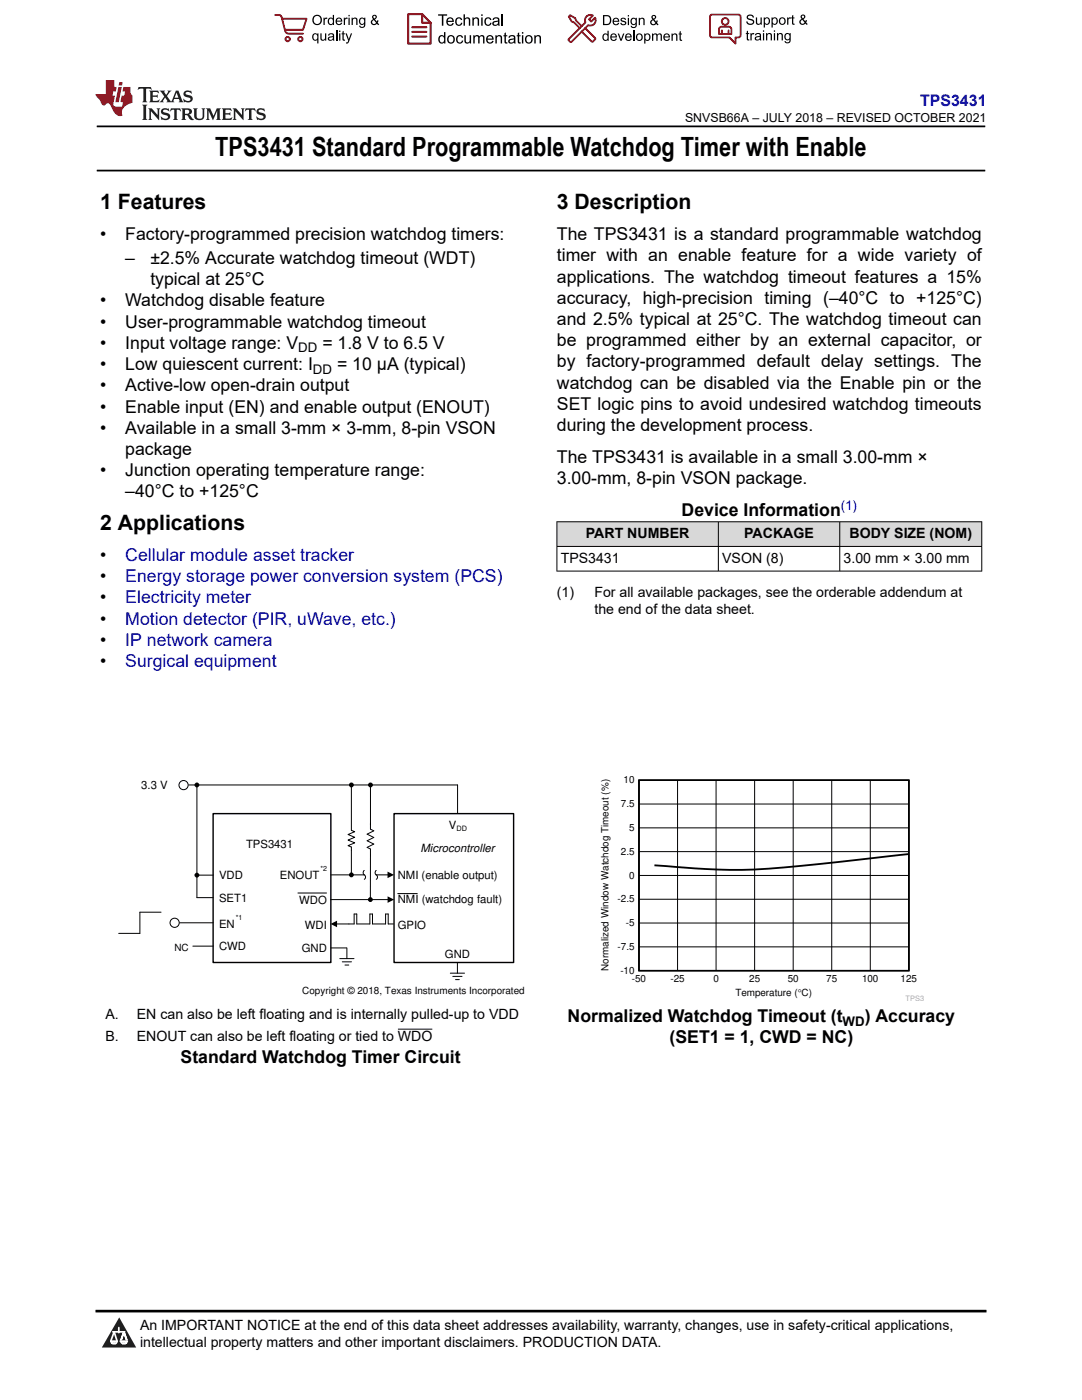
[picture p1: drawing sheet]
<svg xmlns="http://www.w3.org/2000/svg" width="216mm" height="279mm" viewBox="0 0 216 279" stroke-linecap="round" stroke-linejoin="round" font-family="sans-serif">
<path d="M19.3 25.2h177.3M19.3 34h177.3" fill="none" stroke="#000" stroke-width=".35"/>
<g fill="#d8d8d8">
<path d="M111.1 104.1h84.8v5h-84.8z" fill-rule="evenodd"/>
<path d="M111.2 104.2h32.1v4.8h-32.1z" fill-rule="evenodd"/>
<path d="M143.4 104.2h24.1v4.8h-24.1z" fill-rule="evenodd"/>
<path d="M167.6 104.2h28.2v4.8h-28.2z" fill-rule="evenodd"/>
</g>
<path d="M111.1 104.1h84.9M111.1 109.1h84.9M111.1 114h84.9M111.1 104.1v9.9M143.3 104.1v9.9M167.6 104.1v9.9M195.9 104.1v9.9" fill="none" stroke="#000" stroke-width=".2"/>
<path d="M72 174.2h2.4l.4 .3 .8 .2 .1 .4h-2.2l-.2-.4-.9-.1z" fill-rule="evenodd" fill="#fff"/>
<path d="M72.7 174.6h2.3" fill="none" stroke="#fff" stroke-width=".2"/>
<path d="M72.7 173.7a.58 .58 0 0 0 .1 1l.1 .5-.2 .3M75.1 173.7a.58 .58 0 0 0 .1 1l.1 .5-.2 .3" fill="none" stroke="#000" stroke-width=".2"/>
<path d="M42.5 162.4h23.5v29.7h-23.5z" fill-rule="evenodd" fill="#fff"/>
<path d="M42.5 162.4h23.5v29.7h-23.5z" fill="none" stroke="#000" stroke-width=".28"/>
<path d="M78.6 162.4h23.9v29.7h-23.9z" fill-rule="evenodd" fill="#fff"/>
<path d="M78.6 162.4h23.9v29.7h-23.9z" fill="none" stroke="#000" stroke-width=".28"/>
<circle cx="36.6" cy="156.7" r=".92" fill="#fff"/>
<g fill="none" stroke="#000" stroke-width=".2">
<path d="M37.7 156.7h53.6v5.7M73.9 156.7v8.8l.7 .3-1.3 .7 1.3 .6-1.3 .7 1.3 .7-1.3 .6 .6 .3v1.2M42.5 174.7h-3.2v4.4h3.2M59.4 178.2h5.8M66 179.5h11.5M79.4 178.3h3.9M32.1 182h-4.2v4.3h-4.2M35.8 184.2h6.7M38.5 188.8h4M66 189.2h3.2M67.1 184.4h2.5M67.8 191.3h2.8"/>
<path d="M68.3 192h1.8M68.8 192.6h.8M69.2 189.2v2.1M89.9 194.2h2.8M90.3 194.9h1.9M90.9 195.5h.7M91.3 192.1v2.1"/>
<circle cx="36.6" cy="156.7" r=".92"/>
</g>
<g fill="#000">
<path d="M77.3 178.9l1.3 .6-1.3 .7zM66 184.4l1.3-.7v1.3z"/>
<circle cx="73.9" cy="156.7" r=".49"/>
<circle cx="39.3" cy="174.7" r=".49"/>
</g>
<circle cx="34.8" cy="184.2" r=".92" fill="#fff"/>
<g fill="none" stroke="#000" stroke-width=".2">
<path d="M39.3 156.7v18M70.1 156.7v9l.7 .3-1.4 .5 1.4 .6-1.4 .6 1.4 .5-1.4 .6 .7 .2v5.6M66 174.6h6.7M73.9 170.6v8.9M75.1 174.6h2.4M69.6 184.4h1.1v-2h.5v2h2.6v-2h.5v2h2.6v-2h.6v2h1M79.4 205.4h6.9"/>
<circle cx="34.8" cy="184.2" r=".92"/>
</g>
<g fill="#000">
<path d="M77.3 174l1.3 .6-1.3 .6z"/>
<circle cx="39.3" cy="156.7" r=".49"/>
<circle cx="70.1" cy="156.7" r=".49"/>
<circle cx="70.1" cy="174.6" r=".49"/>
<circle cx="73.9" cy="179.5" r=".49"/>
</g>
<path d="M119.5 154.9h64.9v44.9h-64.9z" fill-rule="evenodd" fill="#fff"/>
<path d="M127.5 155.7h53.8v38h-53.8z" fill="none" stroke="#000" stroke-width=".29"/>
<g fill="none" stroke="#000" stroke-width=".2">
<path d="M135.2 155.7v38M142.9 155.7v38M150.6 155.7v38M158.3 155.7v38M166 155.7v38M173.7 155.7v38M181.3 155.7v38M181.4 155.7h-53.9v38h53.9M127.5 179.5h53.9M127.5 174.7h53.9M127.5 170h53.9M127.5 165.2h53.9"/>
<path d="M127.5 160.5h53.9M127.5 189h53.9M127.5 184.2h53.9"/>
</g>
<path d="M181.2 170.5l-4.2 .4a402.8 402.8 0 0 1-28.9 2.7 199.3 199.3 0 0 1-17.5-.9" fill="none" stroke="#000" stroke-width=".37"/>
<path d="M0 0h215.9v23.8h-215.9z" fill-rule="evenodd" fill="#fff"/>
<path d="M27.7 17.4l-.2 .6 .5-.3h.6v.1v2.2l-.2 .4h1l-.2-.4v-2.2v-.1h.5l.5 .3-.1-.6zM29.8 18.1l.2 .4v1.5l-.2 .4h1.9l.1-.6a1.08 1.08 0 0 1-1.3 .2v-.7h.6l.4 .2v-.6l-.4 .2h-.6v-.6l.2-.1a1 1 0 0 1 1 .2l-.1-.5zM31.8 18.1l1 1.1-1 1.2h.9l-.2-.2 .4-.7 .5 .7-.2 .2h1.6l-.2-.2 .1-.4h1l.1 .4-.1 .2h.9l-.2-.3-.8-2h-.5l-1 2.2-.8-1.1 .9-1.1h-.8l.2 .2-.5 .7-.3-.7 .1-.2zM35.2 18.5l.4 1h-.8zM36.8 18.2a.65 .65 0 0 0-.2 .7 .65 .65 0 0 0 .6 .5l.7 .2 .1 .2a.79 .79 0 0 1-.7 .4 .79 .79 0 0 1-.7-.5l.1 .7 .2-.1a.93 .93 0 0 0 1.1 .1 .93 .93 0 0 0 .4-1 1.46 1.46 0 0 0-1.2-.6l-.1-.3a1.09 1.09 0 0 1 1.2 .2l-.2-.6-.1 .1-.6-.2zM28.4 20.9l.2 .4v2.3l-.2 .3h1l-.2-.3v-2.3l.2-.4zM29.6 21.6l.2 .4v1.6l-.2 .3h.8l-.3-.3v-1.4l1.7 1.8v-2l.2-.4h-.8l.2 .2 .1 1.1-1.2-1.3zM32.3 21.8a.65 .65 0 0 0-.2 .7 .65 .65 0 0 0 .7 .4l.6 .2 .1 .2a.79 .79 0 0 1-.7 .4 .79 .79 0 0 1-.7-.5l.1 .7 .2-.1a.93 .93 0 0 0 1.1 .1 .93 .93 0 0 0 .4-.9 1.46 1.46 0 0 0-1.2-.6l-.1-.4a1.09 1.09 0 0 1 1.2 .2l-.2-.6-.1 .1-.6-.1zM34.1 21.6l-.1 .7a.63 .63 0 0 1 .7-.4l.1 1.7-.3 .3h1l-.2-.3v-1.7a.66 .66 0 0 1 .8 .4l-.1-.7zM36.2 21.6l.2 .4v1.6l-.2 .3h.9l-.2-.2v-.7h.5l.1 .2a.79 .79 0 0 0 1.2 .6l-1-.9a.61 .61 0 0 0 .6-.6 .61 .61 0 0 0-.5-.6zM36.9 21.9h.2a.47 .47 0 0 1 .5 .1 .47 .47 0 0 1 .1 .5l-.2 .2h-.6zM38.5 21.6l.2 .2a2.27 2.27 0 0 0 .4 2 1.04 1.04 0 0 0 1.7-.7v-1.3l.2-.2h-.8l.2 .4v1.1a.6 .6 0 0 1-.6 .6 .6 .6 0 0 1-.6-.6v-1.1l.3-.4zM41.1 21.6l.2 .4v1.6l-.2 .3h.7l-.2-.3v-1.5l.9 1.9 .8-1.9v1.5l-.2 .3h1l-.3-.3v-1.6l.3-.4h-.8l-.7 1.5-.7-1.5zM44.3 21.6l.2 .4v1.6l-.2 .3h1.9l.1-.5a1.09 1.09 0 0 1-1.3 .1v-.6h.6l.4 .1v-.6l-.4 .2h-.6v-.6l.2-.1a1.01 1.01 0 0 1 1 .3l-.1-.6zM46.4 21.6l.3 .4v1.6l-.3 .3h.8l-.2-.3v-1.4l1.6 1.8v-2l.2-.4h-.7l.2 .2v1.1l-1.2-1.3zM49 21.6l-.1 .7a.63 .63 0 0 1 .8-.4v1.7l-.3 .3h1l-.2-.3v-1.7a.66 .66 0 0 1 .8 .4l-.1-.7zM51.4 21.8a.65 .65 0 0 0-.2 .7 .65 .65 0 0 0 .6 .4l.6 .2 .2 .2a.79 .79 0 0 1-.8 .4 .79 .79 0 0 1-.6-.5l.1 .7 .2-.1a.93 .93 0 0 0 1 .1 .93 .93 0 0 0 .5-.9 1.46 1.46 0 0 0-1.3-.6l-.1-.4a1.09 1.09 0 0 1 1.3 .2l-.2-.6-.2 .1-.5-.1z" fill="#231f20"/>
<path d="M21.1 16v2.8h-2.1l.1 .3 .9 1a.95 .95 0 0 0 .9 .9 .59 .59 0 0 1 .6-.4 .59 .59 0 0 1 .5 .4l.4 .8a1.59 1.59 0 0 0 2.1 1.3 1.61 1.61 0 0 1 1-2.2l1-.4-.1-1.5a1.59 1.59 0 0 1-.4-1.6h-1.4l-.2 .9h.5l-.1 .8h-.5l-.2 1v.2l.4 .1-.2 .9h-.6a.73 .73 0 0 1-1.1-.7l.3-1.5h-.5l.2-.8h.5l.2-.9h-.5v-1.4zM23.6 17.4l-.6 3h.7l.6-3zM23.8 16.4l-.1 .7h.7l.1-.7z" fill="#ed1c24"/>
<g fill="#000">
<path d="M62.3 4a1 1 0 0 1 2 0 1 1 0 0 1-2 0zM62.8 3.4a.78 .78 0 0 0-.1 1.1 .78 .78 0 0 0 1.1 .1 .78 .78 0 0 0 .1-1.1 .78 .78 0 0 0-1.1-.1z" fill-rule="evenodd"/>
<path d="M62.5 6.8l.4-.2 .4 .3v-.2h.2v2h-.2v-.7a.68 .68 0 0 1-.9-.1 .68 .68 0 0 1 0-.9zM62.6 7a.51 .51 0 0 0-.1 .6 .51 .51 0 0 0 .7 .2 .51 .51 0 0 0 .1-.7 .51 .51 0 0 0-.7-.1z" fill-rule="evenodd"/>
<path d="M64.5 3.5h.3v.3l.1-.3h.3l.1 .1-.1 .2a.32 .32 0 0 0-.3 0 .32 .32 0 0 0-.1 .4v.8h-.3z" fill-rule="evenodd"/>
<path d="M63.9 6.7h.3v.8a.36 .36 0 0 0 .3 .4 .36 .36 0 0 0 .4-.5v-.7h.2v1.4h-.2v-.2a.51 .51 0 0 1-.6 .2 .51 .51 0 0 1-.4-.5z" fill-rule="evenodd"/>
<path d="M65.6 3.7l.4-.2 .4 .2v-.7h.3v2h-.3v-.2a.7 .7 0 0 1-1-.1 .7 .7 0 0 1 .2-1zM65.8 3.8a.51 .51 0 0 0-.1 .7 .51 .51 0 0 0 .6 .2 .51 .51 0 0 0 .1-.7 .51 .51 0 0 0-.6-.2z" fill-rule="evenodd"/>
<path d="M65.6 6.8a.66 .66 0 0 1 .8-.1 .66 .66 0 0 1 .3 .8v.6h-.2l-.1-.2a.52 .52 0 0 1-.7 .2 .52 .52 0 0 1-.2-.6l.3-.2a.42 .42 0 0 0 .6-.3l-.3-.2-.3 .1-.1 .2h-.3zM65.7 7.6a.35 .35 0 0 0 .3 .4 .35 .35 0 0 0 .4-.4v-.2z" fill-rule="evenodd"/>
<path d="M67.7 6.1h.2v.3h-.2zM67.7 6.7h.2v1.4h-.2z" fill-rule="evenodd"/>
<path d="M67.1 3.7a.68 .68 0 0 1 .9-.1 .68 .68 0 0 1 .3 .7h-1.1a.42 .42 0 0 0 .3 .5 .42 .42 0 0 0 .5-.3h.3a.73 .73 0 0 1-1.1 .4 .73 .73 0 0 1-.1-1.2zM67.4 3.8l-.2 .3h.8l-.2-.4z" fill-rule="evenodd"/>
<path d="M68.6 3.5h.2v.3l.2-.3h.3l.1 .1-.1 .2a.32 .32 0 0 0-.4 0 .32 .32 0 0 0-.1 .4v.8h-.2z" fill-rule="evenodd"/>
<path d="M68.3 6.3l.3-.1v.5h.2v.1h-.2v.9l.3 .4a.36 .36 0 0 1-.4 0 .36 .36 0 0 1-.2-.4v-.9h-.1v-.1h.1z" fill-rule="evenodd"/>
<path d="M68.9 6.7h.3l.4 1.1 .4-1.1h.3l-.6 1.4a.51 .51 0 0 1-.6 .6l-.1-.3h.3l.2-.3z" fill-rule="evenodd"/>
<path d="M69.5 3h.3v.3h-.3zM69.5 3.5h.3v1.5h-.3z" fill-rule="evenodd"/>
<path d="M70.2 3.5h.2v.2a.52 .52 0 0 1 .6-.2 .52 .52 0 0 1 .3 .6v.9h-.2v-.9a.34 .34 0 0 0-.3-.4 .34 .34 0 0 0-.4 .3v1h-.2z" fill-rule="evenodd"/>
<path d="M71.8 3.7l.4-.2 .5 .2v-.2h.2v1.3a.64 .64 0 0 1-.5 .8 .64 .64 0 0 1-.7-.5h.2a.41 .41 0 0 0 .5 .2 .41 .41 0 0 0 .2-.5 .69 .69 0 0 1-.9-.1 .69 .69 0 0 1 .1-1zM72 3.8a.5 .5 0 0 0-.1 .7 .5 .5 0 0 0 .7 .1 .5 .5 0 0 0 .1-.6 .5 .5 0 0 0-.7-.2z" fill-rule="evenodd"/>
<path d="M74.4 3.1a.47 .47 0 0 1 .7 .1 .47 .47 0 0 1-.3 .7l.4 .4 .1-.3 .2 .1-.1 .4 .3 .3-.2 .2-.3-.3a.63 .63 0 0 1-1 .1 .63 .63 0 0 1 .3-1l-.3-.4zM74.5 3.4a.27 .27 0 0 0 .5 0 .27 .27 0 0 0-.5 0zM74.4 4.1a.4 .4 0 0 0 0 .6 .4 .4 0 0 0 .6-.1l-.4-.6z" fill-rule="evenodd"/>
<path d="M87.4 2.9h1.8v.2h-.7v2h-.3v-2h-.8z" fill-rule="evenodd"/>
<path d="M87.6 7.2l.5-.2 .5 .2v-.8h.3v2.3h-.3v-.2a.76 .76 0 0 1-1-.1 .76 .76 0 0 1-.1-1zM87.9 7.4a.58 .58 0 0 0-.2 .7 .58 .58 0 0 0 .8 .2 .58 .58 0 0 0 .1-.7 .58 .58 0 0 0-.7-.2z" fill-rule="evenodd"/>
<path d="M89.5 7.2a.81 .81 0 0 1 1.1 .1 .81 .81 0 0 1-.2 1.2 .81 .81 0 0 1-1.1-.2l-.1-.7zM89.6 7.4a.57 .57 0 0 0 0 .8 .57 .57 0 0 0 .8 0 .57 .57 0 0 0 0-.7 .57 .57 0 0 0-.8-.1z" fill-rule="evenodd"/>
<path d="M89.3 3.7a.77 .77 0 0 1 .9-.2 .77 .77 0 0 1 .4 .9h-1.3a.48 .48 0 0 0 .4 .5 .48 .48 0 0 0 .6-.3h.3a.83 .83 0 0 1-1.3 .4 .83 .83 0 0 1 0-1.3zM89.5 3.8l-.2 .4h1l-.3-.5z" fill-rule="evenodd"/>
<path d="M91 3.7a.7 .7 0 0 1 1.2 .3h-.2a.45 .45 0 0 0-.6-.3 .45 .45 0 0 0-.3 .6 .45 .45 0 0 0 .3 .6 .45 .45 0 0 0 .6-.4l.3 .1a.76 .76 0 0 1-1.1 .5 .76 .76 0 0 1-.3-1.1z" fill-rule="evenodd"/>
<path d="M91.2 7.2a.7 .7 0 0 1 1.2 .3l-.3 .1a.45 .45 0 0 0-.5-.4 .45 .45 0 0 0-.3 .7 .45 .45 0 0 0 .3 .6 .45 .45 0 0 0 .6-.4h.2a.76 .76 0 0 1-1 .5 .76 .76 0 0 1-.4-1.1z" fill-rule="evenodd"/>
<path d="M92.5 2.9h.3v.8a.59 .59 0 0 1 .7-.2 .59 .59 0 0 1 .3 .6v1h-.2v-1a.4 .4 0 0 0-.5-.4 .4 .4 0 0 0-.3 .5v.9h-.3z" fill-rule="evenodd"/>
<path d="M92.7 7h.2v.9a.41 .41 0 0 0 .5 .6 .41 .41 0 0 0 .3-.6v-.9h.3v1.7h-.3v-.3a.58 .58 0 0 1-.7 .3 .58 .58 0 0 1-.3-.7z" fill-rule="evenodd"/>
<path d="M94.3 3.5h.2v.2a.59 .59 0 0 1 .7-.2 .59 .59 0 0 1 .4 .6v1h-.3v-1a.41 .41 0 0 0-.4-.4 .41 .41 0 0 0-.4 .5v.9h-.2z" fill-rule="evenodd"/>
<path d="M94.4 7h.3v.3a.56 .56 0 0 1 1 0 .54 .54 0 0 1 .6-.3 .54 .54 0 0 1 .4 .5v1.2h-.3v-1.1a.34 .34 0 0 0-.3-.4 .34 .34 0 0 0-.4 .3v1.2h-.3v-1.1a.38 .38 0 0 0-.5-.3 .38 .38 0 0 0-.2 .5v.9h-.3z" fill-rule="evenodd"/>
<path d="M96 2.9h.3v.3h-.3zM96 3.5h.3v1.6h-.3z" fill-rule="evenodd"/>
<path d="M96.8 3.7a.7 .7 0 0 1 1.3 .3h-.3a.45 .45 0 0 0-.6-.3 .45 .45 0 0 0-.3 .6 .45 .45 0 0 0 .3 .6 .45 .45 0 0 0 .6-.4l.3 .1a.76 .76 0 0 1-1.1 .5 .76 .76 0 0 1-.3-1.1z" fill-rule="evenodd"/>
<path d="M97.2 7.2a.77 .77 0 0 1 .9-.1 .77 .77 0 0 1 .4 .8h-1.2a.48 .48 0 0 0 .3 .6 .48 .48 0 0 0 .6-.4l.3 .1a.83 .83 0 0 1-1.3 .3 .83 .83 0 0 1 0-1.3zM97.4 7.4l-.1 .3h.9l-.2-.4z" fill-rule="evenodd"/>
<path d="M98.8 7h.3v.3a.59 .59 0 0 1 .7-.3 .59 .59 0 0 1 .4 .7v1h-.3v-1a.41 .41 0 0 0-.5-.5 .41 .41 0 0 0-.3 .6v.9h-.3z" fill-rule="evenodd"/>
<path d="M98.4 3.7a.74 .74 0 0 1 1-.2 .74 .74 0 0 1 .3 .9v.7h-.3v-.2a.59 .59 0 0 1-.8 .3 .59 .59 0 0 1-.3-.8l1.1-.3a.42 .42 0 0 0-.4-.4 .42 .42 0 0 0-.5 .3h-.2zM98.6 4.5a.36 .36 0 0 0 .2 .5 .36 .36 0 0 0 .5-.2l.1-.5z" fill-rule="evenodd"/>
<path d="M100.7 6.6l.2-.1v.5h.3v.2h-.3v1l.1 .2h.2l.1 .3a.41 .41 0 0 1-.5-.1 .41 .41 0 0 1-.1-.4v-1h-.2v-.2h.2z" fill-rule="evenodd"/>
<path d="M101.6 7.2a.74 .74 0 0 1 .9-.2 .74 .74 0 0 1 .3 1l.1 .7h-.3v-.2a.59 .59 0 0 1-.8 .2 .59 .59 0 0 1-.3-.8l1-.3a.42 .42 0 0 0-.3-.4 .42 .42 0 0 0-.5 .3h-.3zM101.8 8.1a.36 .36 0 0 0 .1 .5 .36 .36 0 0 0 .5-.3l.2-.4z" fill-rule="evenodd"/>
<path d="M103.3 6.6l.3-.1v.5h.3v.2h-.3v1l.1 .2h.2v.3a.41 .41 0 0 1-.5-.1 .41 .41 0 0 1-.1-.4v-1h-.2v-.2h.2z" fill-rule="evenodd"/>
<path d="M104.1 6.4h.3v.3h-.3zM104.1 7h.3v1.7h-.3z" fill-rule="evenodd"/>
<path d="M105 7.2a.81 .81 0 0 1 1.1 .1 .81 .81 0 0 1-.1 1.2 .81 .81 0 0 1-1.2-.2v-.7zM105.2 7.4a.57 .57 0 0 0-.1 .8 .57 .57 0 0 0 .8 0 .57 .57 0 0 0 0-.7 .57 .57 0 0 0-.7-.1z" fill-rule="evenodd"/>
<path d="M106.6 7h.3v.3a.59 .59 0 0 1 .7-.3 .59 .59 0 0 1 .4 .7v1h-.3v-1a.41 .41 0 0 0-.5-.5 .41 .41 0 0 0-.3 .6v.9h-.3z" fill-rule="evenodd"/>
<path d="M120.3 3h.7a1 1 0 0 1 1 1 1 1 0 0 1-1 1h-.7zM120.6 3.2v1.6h.4a.77 .77 0 0 0 .7-.8 .77 .77 0 0 0-.7-.8z" fill-rule="evenodd"/>
<path d="M120.4 6.9l.4-.2 .4 .2v-.8h.3v2h-.3v-.1a.7 .7 0 0 1-.9-.2 .7 .7 0 0 1 .1-.9zM120.6 7a.51 .51 0 0 0-.1 .7 .51 .51 0 0 0 .6 .1 .51 .51 0 0 0 .1-.6 .51 .51 0 0 0-.6-.2z" fill-rule="evenodd"/>
<path d="M122 6.9a.68 .68 0 0 1 .8-.2 .68 .68 0 0 1 .3 .8h-1.1a.42 .42 0 0 0 .3 .5 .42 .42 0 0 0 .5-.3h.3a.73 .73 0 0 1-1.1 .3 .73 .73 0 0 1 0-1.1zM122.2 7l-.2 .3h.8l-.2-.4z" fill-rule="evenodd"/>
<path d="M122.4 3.7a.68 .68 0 0 1 .8-.1 .68 .68 0 0 1 .4 .8h-1.1a.42 .42 0 0 0 .3 .4 .42 .42 0 0 0 .5-.3l.3 .1a.73 .73 0 0 1-1.2 .3 .73 .73 0 0 1 0-1.2zM122.6 3.8l-.1 .3h.8l-.2-.3z" fill-rule="evenodd"/>
<path d="M123.9 3.7l.1-.1a.62 .62 0 0 1 .9 .3l-.2 .1a.29 .29 0 0 0-.3-.3 .29 .29 0 0 0-.3 .3l.1 .1a.58 .58 0 0 1 .6 .1 .58 .58 0 0 1 .1 .6 .67 .67 0 0 1-1.1-.2l.2-.1a.33 .33 0 0 0 .4 .4 .33 .33 0 0 0 .3-.4 .71 .71 0 0 1-.9-.6z" fill-rule="evenodd"/>
<path d="M123.3 6.7h.2l.4 1.2 .4-1.2h.3l-.6 1.4h-.2z" fill-rule="evenodd"/>
<path d="M125.3 3h.2v.3h-.2zM125.3 3.6h.2v1.4h-.2z" fill-rule="evenodd"/>
<path d="M124.9 6.9a.68 .68 0 0 1 .8-.2 .68 .68 0 0 1 .4 .8h-1.1a.42 .42 0 0 0 .3 .5 .42 .42 0 0 0 .5-.3h.3a.73 .73 0 0 1-1.2 .3 .73 .73 0 0 1 0-1.1zM125.1 7l-.1 .3h.8l-.2-.4z" fill-rule="evenodd"/>
<path d="M126 3.7l.4-.2 .4 .2v-.1h.3v1.2a.64 .64 0 0 1-.5 .8 .64 .64 0 0 1-.8-.5l.3 .1a.41 .41 0 0 0 .5 .2 .41 .41 0 0 0 .2-.6 .69 .69 0 0 1-.9-.1 .69 .69 0 0 1 .1-1zM126.2 3.9a.5 .5 0 0 0-.1 .6 .5 .5 0 0 0 .6 .2 .5 .5 0 0 0 .2-.7 .5 .5 0 0 0-.7-.1z" fill-rule="evenodd"/>
<path d="M126.9 7.4a.73 .73 0 0 1 1.4 0 .73 .73 0 0 1-1.4 0zM127.3 7a.5 .5 0 0 0-.1 .7 .5 .5 0 0 0 .7 0 .5 .5 0 0 0 0-.6 .5 .5 0 0 0-.6-.1z" fill-rule="evenodd"/>
<path d="M127.5 3.6h.2v.2a.52 .52 0 0 1 .6-.3 .52 .52 0 0 1 .3 .6v.9h-.2v-.9a.34 .34 0 0 0-.3-.4 .34 .34 0 0 0-.4 .3v1h-.2z" fill-rule="evenodd"/>
<path d="M128.5 6.7h.3v.2a.67 .67 0 0 1 .9 0 .67 .67 0 0 1 0 .9 .55 .55 0 0 1-.9 .2v.7h-.3zM128.9 7a.5 .5 0 0 0-.1 .7 .5 .5 0 0 0 .6 .1 .5 .5 0 0 0 .2-.6 .5 .5 0 0 0-.7-.2z" fill-rule="evenodd"/>
<path d="M130.1 6.7h.2v.2a.49 .49 0 0 1 .9 0l.4-.2a.42 .42 0 0 1 .5 .4v1h-.3v-.9a.3 .3 0 0 0-.2-.3 .3 .3 0 0 0-.4 .2v1h-.2v-.9a.33 .33 0 0 0-.5-.3 .33 .33 0 0 0-.2 .5v.7h-.2z" fill-rule="evenodd"/>
<path d="M130.1 3.1a.47 .47 0 0 1 .8 .1 .47 .47 0 0 1-.3 .7l.3 .4 .1-.2h.3l-.2 .5 .3 .3-.2 .2-.3-.3a.63 .63 0 0 1-1 .1 .63 .63 0 0 1 .3-1l-.2-.5zM130.2 3.5a.27 .27 0 0 0 .5 0 .27 .27 0 0 0-.5 0zM130.2 4.1a.4 .4 0 0 0 0 .7 .4 .4 0 0 0 .6-.2l-.5-.6z" fill-rule="evenodd"/>
<path d="M132.5 6.9a.68 .68 0 0 1 .9-.2 .68 .68 0 0 1 .3 .8h-1.1a.42 .42 0 0 0 .3 .5 .42 .42 0 0 0 .5-.3h.3a.73 .73 0 0 1-1.1 .3 .73 .73 0 0 1-.1-1.1zM132.7 7l-.1 .3h.8l-.2-.4z" fill-rule="evenodd"/>
<path d="M134 6.7h.2v.2a.52 .52 0 0 1 .6-.2 .52 .52 0 0 1 .4 .6v.8h-.3v-.8a.34 .34 0 0 0-.2-.4 .34 .34 0 0 0-.4 .2l-.1 1h-.2z" fill-rule="evenodd"/>
<path d="M135.6 6.3l.2-.1v.5h.3v.2h-.3v.8l.3 .4a.36 .36 0 0 1-.4 0 .36 .36 0 0 1-.1-.4v-.8h-.2v-.2h.2z" fill-rule="evenodd"/>
<path d="M149.2 3a.8 .8 0 0 1 1.2 .5h-.2a.44 .44 0 0 0-.5-.4 .44 .44 0 0 0-.4 .5l.2 .1a.9 .9 0 0 1 1 .8 .84 .84 0 0 1-.9 .5 .84 .84 0 0 1-.7-.7h.3a.52 .52 0 0 0 .5 .5 .52 .52 0 0 0 .5-.6l-.2-.1a.85 .85 0 0 1-1-.8z" fill-rule="evenodd"/>
<path d="M149 6.3l.3-.2v.5h.2v.2h-.2v.9l.2 .4a.36 .36 0 0 1-.4-.1 .36 .36 0 0 1-.1-.4v-.8h-.2v-.2h.2z" fill-rule="evenodd"/>
<path d="M149.7 6.6h.3v.2l.1-.2h.3l.1 .1-.1 .2a.32 .32 0 0 0-.3 0 .32 .32 0 0 0-.1 .4v.8h-.3z" fill-rule="evenodd"/>
<path d="M150.7 6.8a.66 .66 0 0 1 .9-.2 .66 .66 0 0 1 .3 .9v.6h-.2l-.1-.2a.52 .52 0 0 1-.7 .2 .52 .52 0 0 1-.2-.7l.2-.1a.42 .42 0 0 0 .7-.3l-.3-.2h-.3l-.1 .3-.3-.1zM150.9 7.5a.35 .35 0 0 0 .3 .5 .35 .35 0 0 0 .4-.4v-.3z" fill-rule="evenodd"/>
<path d="M150.8 3.5h.3v.8a.36 .36 0 0 0 .3 .5 .36 .36 0 0 0 .4-.5v-.8h.2v1.4h-.2v-.2a.51 .51 0 0 1-.6 .3 .51 .51 0 0 1-.4-.6z" fill-rule="evenodd"/>
<path d="M152.2 6.1h.3v.2h-.3zM152.2 6.6h.3v1.5h-.3z" fill-rule="evenodd"/>
<path d="M152.4 3.5h.2v.2a.67 .67 0 0 1 .9 0 .67 .67 0 0 1 .1 .9 .55 .55 0 0 1-1 .2v.7h-.2zM152.7 3.8a.5 .5 0 0 0-.1 .7 .5 .5 0 0 0 .7 .1 .5 .5 0 0 0 .1-.6 .5 .5 0 0 0-.7-.2z" fill-rule="evenodd"/>
<path d="M152.9 6.6h.2v.2a.52 .52 0 0 1 .6-.2 .52 .52 0 0 1 .3 .6v.9h-.2v-.9a.34 .34 0 0 0-.3-.4 .34 .34 0 0 0-.4 .2v1.1h-.2z" fill-rule="evenodd"/>
<path d="M153.9 3.5h.3v.2a.67 .67 0 0 1 .9 0 .67 .67 0 0 1 0 .9 .55 .55 0 0 1-.9 .2v.7h-.3zM154.3 3.8a.5 .5 0 0 0-.1 .7 .5 .5 0 0 0 .6 .1 .5 .5 0 0 0 .2-.6 .5 .5 0 0 0-.7-.2z" fill-rule="evenodd"/>
<path d="M154.4 6.1h.3v.2h-.3zM154.4 6.6h.3v1.5h-.3z" fill-rule="evenodd"/>
<path d="M155 6.6h.3v.2a.52 .52 0 0 1 .6-.2 .52 .52 0 0 1 .3 .6v.9h-.2v-.9a.34 .34 0 0 0-.3-.4 .34 .34 0 0 0-.4 .2v1.1h-.3z" fill-rule="evenodd"/>
<path d="M155.4 4.2a.75 .75 0 0 1 1.5 0 .75 .75 0 0 1-1.5 0zM155.8 3.8a.5 .5 0 0 0-.1 .7 .5 .5 0 0 0 .8 0 .5 .5 0 0 0 0-.7 .5 .5 0 0 0-.7 0z" fill-rule="evenodd"/>
<path d="M156.7 6.8l.4-.2 .5 .2v-.2h.2v1.3a.64 .64 0 0 1-.5 .7 .64 .64 0 0 1-.8-.4h.3a.41 .41 0 0 0 .5 .2 .41 .41 0 0 0 .2-.5 .69 .69 0 0 1-.9-.1 .69 .69 0 0 1 .1-1zM156.9 6.9a.5 .5 0 0 0-.1 .7 .5 .5 0 0 0 .6 .1 .5 .5 0 0 0 .2-.7 .5 .5 0 0 0-.7-.1z" fill-rule="evenodd"/>
<path d="M157.1 3.5h.2v.2l.1-.2h.3h.2l-.1 .3a.32 .32 0 0 0-.4 0 .32 .32 0 0 0-.1 .4v.7h-.2z" fill-rule="evenodd"/>
<path d="M158 3.1l.3-.1v.5h.2v.2h-.2v.8l.3 .4a.36 .36 0 0 1-.4 0 .36 .36 0 0 1-.2-.4v-.8h-.1v-.2h.1z" fill-rule="evenodd"/>
<path d="M159.9 3a.47 .47 0 0 1 .7 .1 .47 .47 0 0 1-.3 .7l.4 .5 .1-.3h.2l-.1 .5 .3 .3-.2 .2-.3-.3a.63 .63 0 0 1-1 .1 .63 .63 0 0 1 .3-1l-.3-.5zM160 3.4a.27 .27 0 0 0 .5 0 .27 .27 0 0 0-.5 0zM159.9 4.1a.4 .4 0 0 0 0 .6 .4 .4 0 0 0 .6-.2l-.4-.6z" fill-rule="evenodd"/>
</g>
<path d="M67.2 6.1v2M126.5 6.1v2" fill="none" stroke="#000" stroke-width=".25"/>
<g fill="none" stroke="#de0000" stroke-width=".37">
<path d="M54.9 3h.9a1.19 1.19 0 0 1 .6 1.2l.6 2.1a.85 .85 0 0 0 1 .4h2.5M56.3 3.7h4.9l-.7 2.2h-3.6M116.1 5.2l-1.2-1.1-.1-.5-1-.6-.3 .3 .6 1 .5 .2 1.1 1.1M116.8 5.6l1.9 2v.3l-.4 .4h-.3l-1.9-2zM116.8 5.6l.6-.6a1.07 1.07 0 0 0 1.2-.2 1.07 1.07 0 0 0 .1-1.3l-.7 .8-.5-.4 .8-.8a1.07 1.07 0 0 0-1.2 .2 1.07 1.07 0 0 0-.3 1.2l-3.3 3.3v.3l.3 .3h.2l2.1-2.1M141.7 3.1l.4-.2h5.3l.3 .2 .1 3.9-.2 .4-.8 .1v1.2l-1.3-1.2h-3.4l-.4-.2zM143.5 5.6l.5-.3 1.7 .1 .2 .5v.9h-2.4zM144 6.1v.7M145.4 6.1v.7"/>
<circle cx="57.4" cy="7.8" r=".44"/>
<circle cx="59.9" cy="7.8" r=".44"/>
<circle cx="144.7" cy="4.3" r=".67"/>
</g>
<path d="M100.2 2.9v2.2" fill="none" stroke="#000" stroke-width=".28"/>
<path d="M81.4 2.8h2.8v1.7h1.7v4.2h-4.5zM82.3 6.4h2.8M82.3 5.4h2.8M82.3 7.3h2.8M84.2 2.8l1.7 1.7" fill="none" stroke="#de0000" stroke-width=".42"/>
<path d="M0 261.4h215.9v18h-215.9z" fill-rule="evenodd" fill="#fff"/>
<path d="M23.8 262.9l3.4 6h-6.9z" fill="#231f20"/>
<path d="M22.1 267.7h1.3l-.4 .5h-.3a.55 .55 0 0 1-.6-.5z" fill-rule="evenodd" fill="#fff"/>
<path d="M22.1 267.7h1.3l-.4 .5h-.3a.55 .55 0 0 1-.6-.5z" fill="none" stroke="#231f20" stroke-width=".34"/>
<path d="M22.1 267.7h1.3l-.4 .5h-.5zM22.6 265.8h.1M22.6 265.8h2.3zM23.7 265.9h.1M23.7 264.9v1zM24 267.7h.1" fill="none" stroke="#fff" stroke-width=".34"/>
<path d="M24.7 265.8l-.7 1.9z" fill="#fff"/>
<path d="M24.7 265.8l-.7 1.9z" fill="none" stroke="#fff" stroke-width=".34"/>
<path d="M24.7 265.8l.7 1.9z" fill="#fff"/>
<path d="M24.7 265.8l.7 1.9zM25.3 267.7h.1" fill="none" stroke="#fff" stroke-width=".34"/>
<path d="M22.8 265.8l-.7 1.9z" fill="#fff"/>
<path d="M22.8 265.8l-.7 1.9z" fill="none" stroke="#fff" stroke-width=".34"/>
<path d="M22.8 265.8l.6 1.9z" fill="#fff"/>
<path d="M22.8 265.8l.6 1.9z" fill="none" stroke="#fff" stroke-width=".34"/>
<path d="M24.1 267.7h1.3a.65 .65 0 0 1-.6 .5 .65 .65 0 0 1-.7-.5z" fill-rule="evenodd" fill="#fff"/>
<path d="M24.1 267.7h1.3a.65 .65 0 0 1-.6 .5 .65 .65 0 0 1-.7-.5z" fill="none" stroke="#231f20" stroke-width=".34"/>
<path d="M24 267.7h.1M24.1 267.7h1.3l-.4 .5h-.5z" fill="none" stroke="#fff" stroke-width=".34"/>
<path d="M19 261.7h177.8" fill="none" stroke="#000" stroke-width=".53"/>
<text font-size="5.3" x="43" y="31.2">TPS3431 Standard Programmable Watchdog Timer with Enable</text>
<g font-size="4.2">
<text x="20" y="41.8">1 Features</text>
<text x="111.1" y="41.8">3 Description</text>
<text x="20" y="105.8">2 Applications</text>
</g>
<g font-size="3.5">
<text x="20" y="47.9">•</text>
<text x="25" y="47.9">Factory-programmed precision watchdog timers:</text>
<text x="111.1" y="47.9">The TPS3431 is a standard programmable watchdog</text>
<text x="25" y="52.7">–</text>
<text x="30" y="52.7">±2.5% Accurate watchdog timeout (WDT)</text>
<text x="111.1" y="52.2">timer with an enable feature for a wide variety of</text>
<text x="30" y="56.9">typical at 25°C</text>
<text x="111.1" y="56.4">applications. The watchdog timeout features a 15%</text>
<text x="20" y="61.2">•</text>
<text x="20" y="65.4">•</text>
<text x="25" y="61.2">Watchdog disable feature</text>
<text x="25" y="65.4">User-programmable watchdog timeout</text>
<text x="111.1" y="60.6">accuracy, high-precision timing (–40°C to +125°C)</text>
<text x="111.1" y="64.9">and 2.5% typical at 25°C. The watchdog timeout can</text>
<text x="20" y="69.6">•</text>
<text x="25" y="69.6">Input voltage range: V</text>
<text x="64.3" y="69.6">= 1.8 V to 6.5 V</text>
<text x="111.1" y="69.1">be programmed either by an external capacitor, or</text>
<text x="20" y="73.9">•</text>
<text x="25" y="73.9">Low quiescent current: I</text>
<text x="67.3" y="73.9">= 10 µA (typical)</text>
<text x="111.1" y="73.3">by factory-programmed default delay settings. The</text>
<text x="111.1" y="77.6">watchdog can be disabled via the Enable pin or the</text>
<text x="20" y="78.1">•</text>
<text x="20" y="82.3">•</text>
<text x="25" y="78.1">Active-low open-drain output</text>
<text x="25" y="82.3">Enable input (EN) and enable output (ENOUT)</text>
<text x="111.1" y="81.8">SET logic pins to avoid undesired watchdog timeouts</text>
<text x="20" y="86.6">•</text>
<text x="25" y="86.6">Available in a small 3-mm × 3-mm, 8-pin VSON</text>
<text x="111.1" y="86">during the development process.</text>
<text x="20" y="95">•</text>
<text x="25" y="90.8">package</text>
<text x="25" y="95">Junction operating temperature range:</text>
<text x="111.1" y="92.4">The TPS3431 is available in a small 3.00-mm ×</text>
<text x="25" y="99.3">–40°C to +125°C</text>
<text x="111.1" y="96.6">3.00-mm, 8-pin VSON package.</text>
<text x="136" y="103">Device Information</text>
<text x="20" y="112">•</text>
<text x="20" y="116.2">•</text>
<text x="20" y="120.4">•</text>
<text x="20" y="124.7">•</text>
<text x="20" y="128.9">•</text>
<text x="20" y="133.1">•</text>
<text x="113.3" y="204">Normalized Watchdog Timeout (t</text>
<text x="172.5" y="204">) Accuracy</text>
<text x="133.6" y="208.2">(SET1 = 1, CWD = NC)</text>
<text x="36" y="212.1">Standard Watchdog Timer Circuit</text>
</g>
<g font-size="3.5" fill="#00f">
<text x="25" y="112">Cellular module asset tracker</text>
<text x="25" y="116.2">Energy storage power conversion system (PCS)</text>
<text x="25" y="120.4">Electricity meter</text>
<text x="25" y="124.7">Motion detector (PIR, uWave, etc.)</text>
<text x="25" y="128.9">IP network camera</text>
<text x="25" y="133.1">Surgical equipment</text>
</g>
<text font-size="3.2" fill="#00f" x="183.6" y="21.1">TPS3431</text>
<g font-size="2.8">
<text x="116.9" y="107.4">PART NUMBER</text>
<text x="148.5" y="107.4">PACKAGE</text>
<text x="169.5" y="107.4">BODY SIZE (NOM)</text>
<text x="111.9" y="112.3">TPS3431</text>
<text x="144.1" y="112.3">VSON (8)</text>
<text x="168.3" y="112.3">3.00 mm × 3.00 mm</text>
<text x="111.1" y="119.1">(1)</text>
<text x="118.6" y="119.1">For all available packages, see the orderable addendum at</text>
<text x="118.6" y="122.5">the end of the data sheet.</text>
<text x="21.1" y="203.4">A.</text>
<text x="27.3" y="203.4">EN can also be left floating and is internally pulled-up to VDD</text>
<text x="21.1" y="207.7">B.</text>
<text x="27.3" y="207.7">ENOUT can also be left floating or tied to WDO</text>
<text x="27.9" y="265.5">An IMPORTANT NOTICE at the end of this data sheet addresses availability, warranty, changes, use in safety-critical applications,</text>
<text x="27.9" y="268.9">intellectual property matters and other important disclaimers. PRODUCTION DATA.</text>
</g>
<g font-size="2.6">
<text x="59.5" y="70.3">DD</text>
<text x="62.5" y="74.6">DD</text>
<text x="168.1" y="204.7">WD</text>
</g>
<text font-size="2.6" fill="#00f" x="167.8" y="101.8">(1)</text>
<text font-size="2.5" x="136.7" y="24.3">SNVSB66A – JULY 2018 – REVISED OCTOBER 2021</text>
<g font-size="2.3">
<text x="28.2" y="157.4">3.3 V</text>
<text x="89.6" y="165.4">V</text>
<text x="49.1" y="169.2">TPS3431</text>
<text x="83.9" y="170">Microcontroller</text>
<text x="43.7" y="175.3">VDD</text>
<text x="55.9" y="175.4">ENOUT</text>
<text x="79.4" y="175.4">NMI (enable output)</text>
<text x="43.7" y="180.1">SET1</text>
<text x="43.7" y="185.1">EN</text>
<text x="59.7" y="180.3">WDO</text>
<text x="60.8" y="185.4">WDI</text>
<text x="79.4" y="185.4">GPIO</text>
<text x="79.4" y="180.3">NMI (watchdog fault)</text>
<text x="43.7" y="189.6">CWD</text>
<text x="60.2" y="190">GND</text>
<text x="88.8" y="191.2">GND</text>
</g>
<g font-size="2">
<text x="123.9" y="161.1">7.5</text>
<text x="124.4" y="156.4">10</text>
<text x="125.5" y="165.9">5</text>
<text x="123.9" y="170.6">2.5</text>
<text x="125.5" y="175.4">0</text>
<text x="123.2" y="180.1">-2.5</text>
<text x="124.9" y="184.9">-5</text>
<text x="34.8" y="189.8">NC</text>
<text x="123.2" y="189.6">-7.5</text>
<text x="121.4" y="193.8" transform="rotate(-90 121.4 193.8)">Normalized Window Watchdog Timeout (%)</text>
<text x="123.8" y="194.4">-10</text>
<text x="126.1" y="196">-50</text>
<text x="133.8" y="196">-25</text>
<text x="142.3" y="196">0</text>
<text x="149.5" y="196">25</text>
<text x="157.2" y="196">50</text>
<text x="164.9" y="196">75</text>
<text x="172" y="196">100</text>
<text x="179.7" y="196">125</text>
<text x="60.3" y="198.3">Copyright © 2018, Texas Instruments Incorporated</text>
<text x="146.7" y="198.9">Temperature (qC)</text>
</g>
<text font-size="1.5" x="91.1" y="165.7">DD</text>
<text font-size="1.5" fill="#a8a8a8" x="180.7" y="199.7">TPS3</text>
<g font-size="1.4">
<text x="63.9" y="173.8">*2</text>
<text x="47.1" y="183.6">*1</text>
</g>
</svg>
